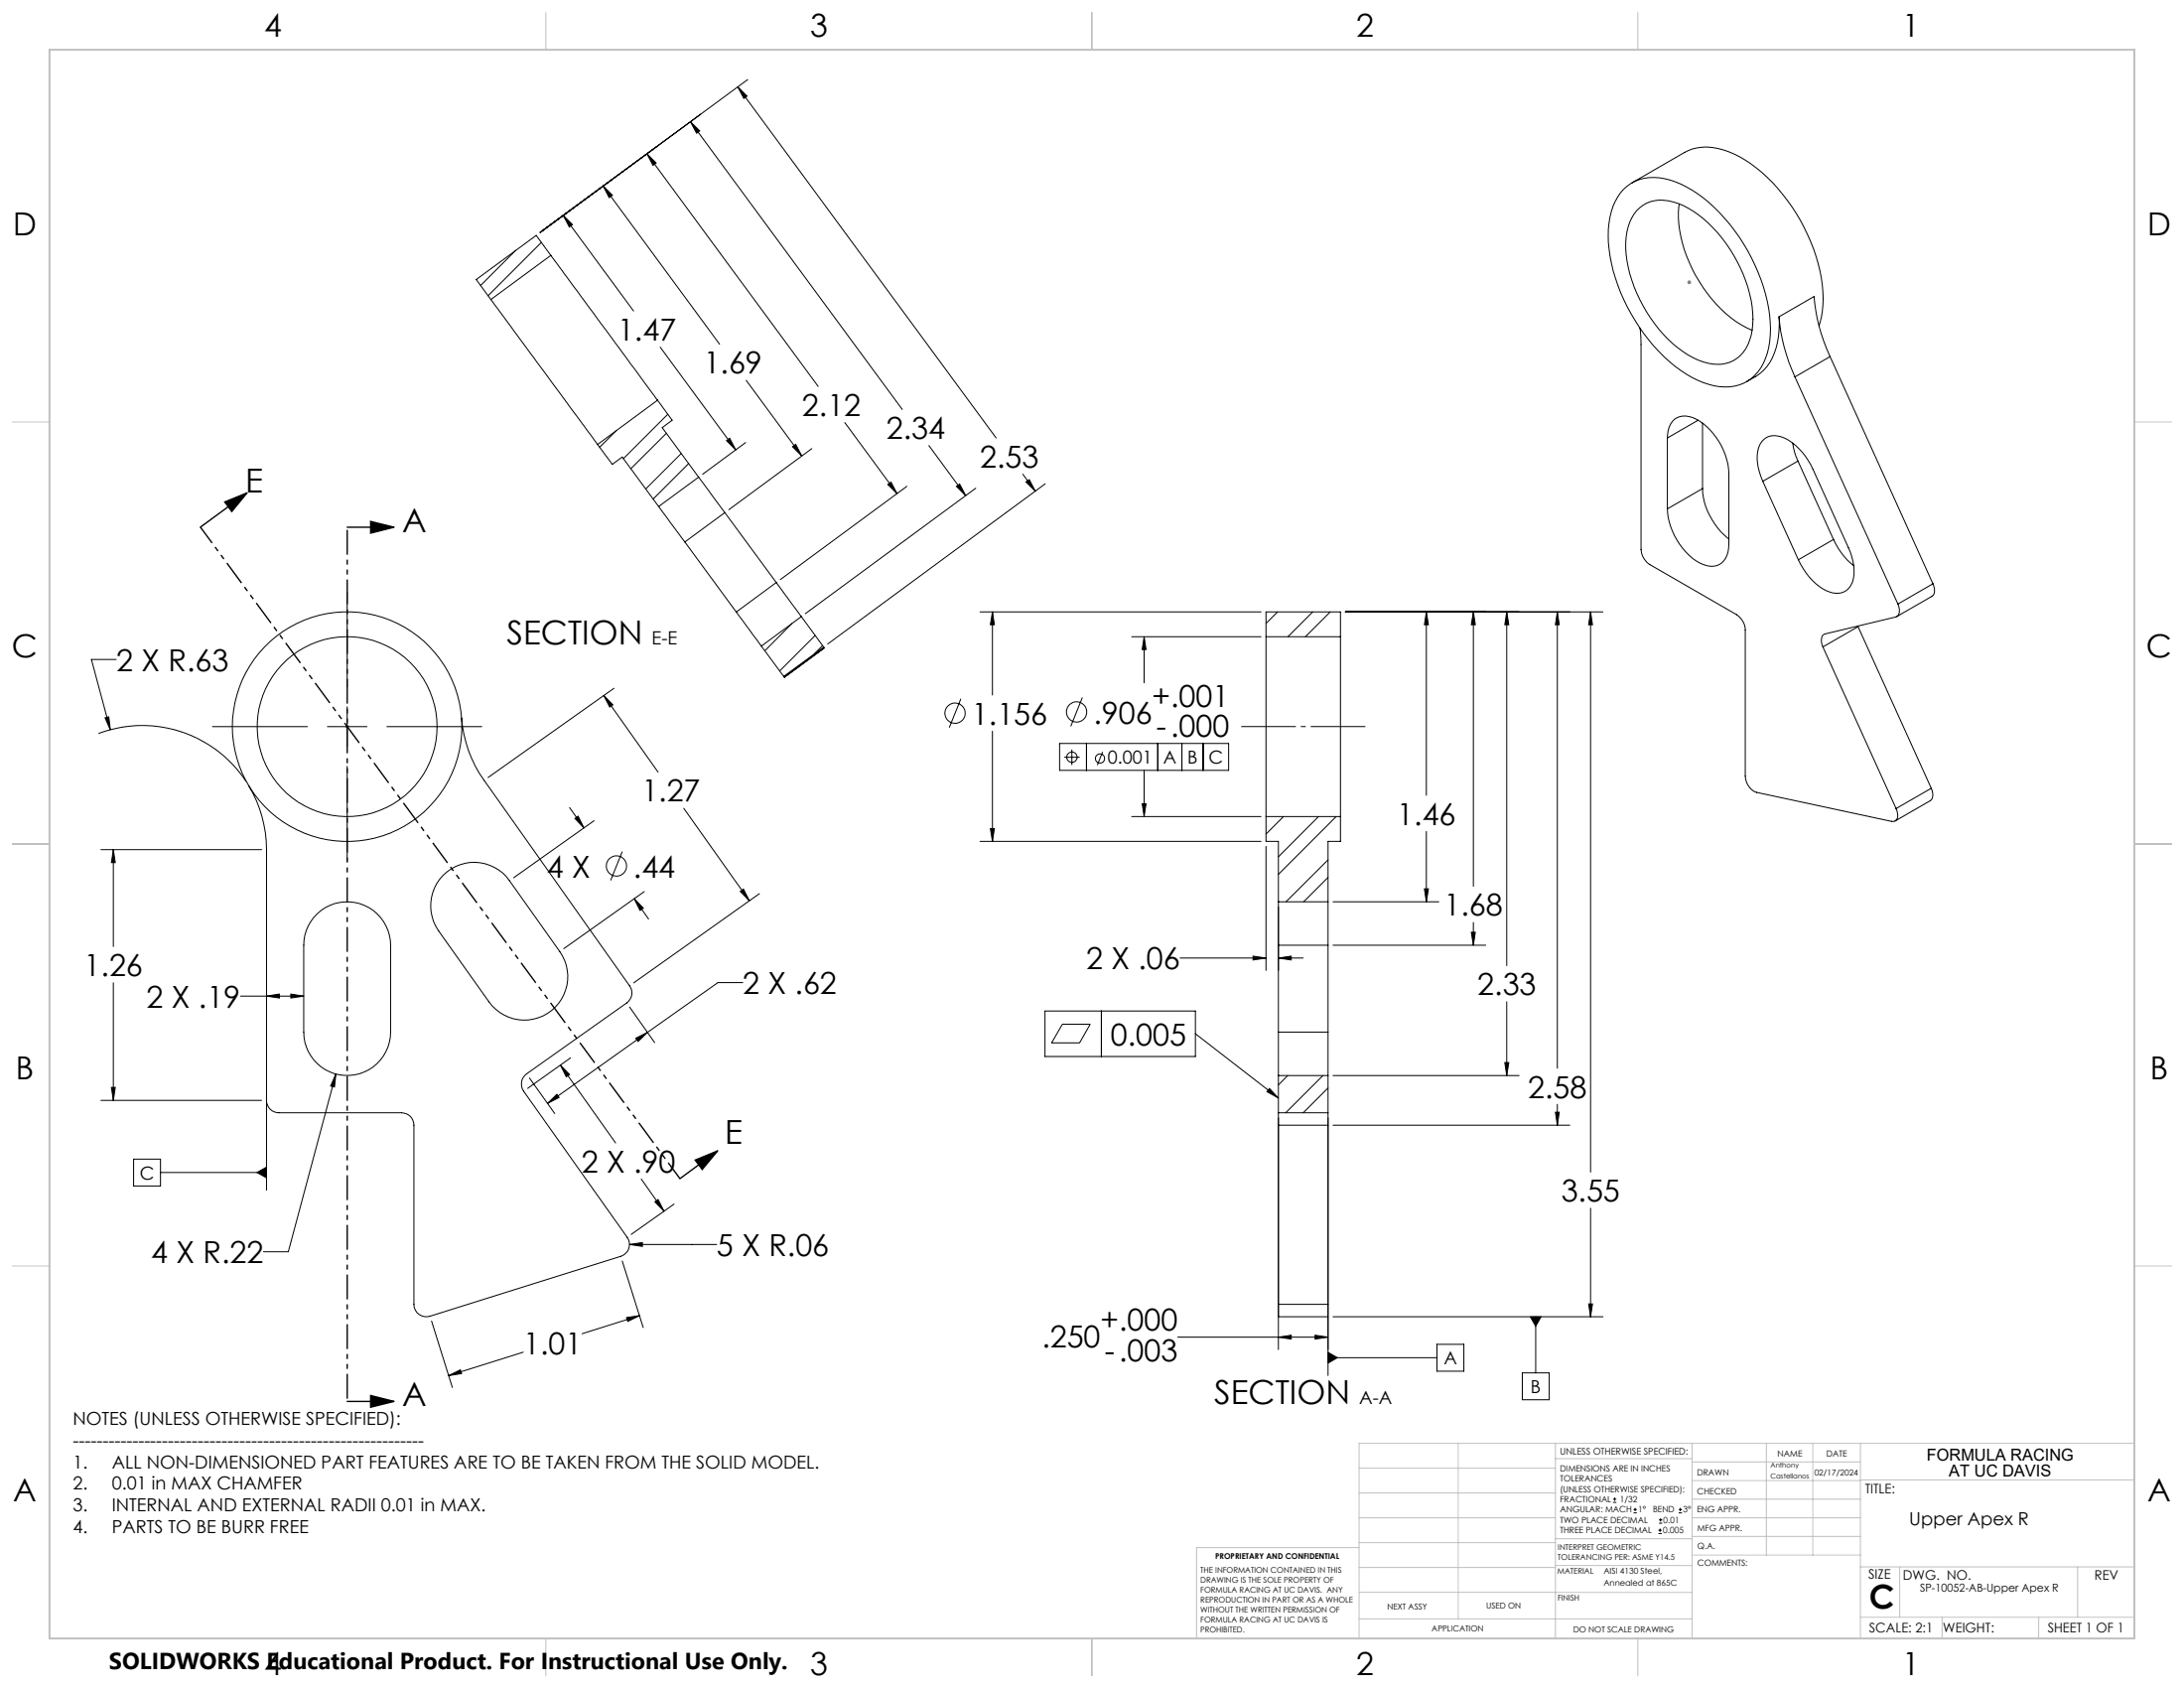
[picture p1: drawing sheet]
<svg xmlns="http://www.w3.org/2000/svg" width="559mm" height="432mm" viewBox="0 0 559 432" stroke-linecap="round" stroke-linejoin="round" font-family="sans-serif">
<g fill="none" stroke="#000" stroke-width=".25">
<path d="M165.5 39.3l2.4 2.4-.8 .6zM165.5 39.3l43.8 59.5M176.7 31.2l2.3 2.3-.8 .6zM176.7 31.2l54.2 73.5M188.8 22.2l2.3 2.4-.8 .6zM188.8 22.2l66.1 89.8M191.3 20.4l-53.1 39M144.1 55.1l2.4 2.4-.8 .6zM144.1 55.1l18 24.5M154.3 47.6l2.4 2.4-.8 .6zM154.3 47.6l29.8 40.5M415.4 48.4a11.4 11.4 0 0 1 11.8-2.4 33.7 33.7 0 0 1 16.6 13 44.8 44.8 0 0 1 9.2 25.2 15.8 15.8 0 0 1-4.9 12.6 12.2 12.2 0 0 1-12.2 1.1 37.4 37.4 0 0 1-17.5-15.9 42.3 42.3 0 0 1-6.9-23.4 15.6 15.6 0 0 1 3.9-10.2z"/>
<path d="M417.5 46.8l13.5-7.8a12.8 12.8 0 0 1 11.1-.3 36.8 36.8 0 0 1 16.4 14.2 42.6 42.6 0 0 1 7.9 25.2l-.4 3-.6 2.3M418.8 53.9a9.2 9.2 0 0 1 10.5-1.9 30.9 30.9 0 0 1 15.2 15 28.3 28.3 0 0 1 3.6 18.8 8.9 8.9 0 0 1-12.3 6.8 28.7 28.7 0 0 1-14.5-12.8 31.9 31.9 0 0 1-5.2-19.2 12 12 0 0 1 2.7-6.7zM429.6 52.1a30.7 30.7 0 0 0 5.2 19.9 29.4 29.4 0 0 0 13.5 12.5M125.6 76.6l27.3 37.1M131.9 64.1l-8.9 8.9M138.5 62l-13.6 13.6M140.9 65.3l27.3 37.1M140.9 65.3l-3.7-5.1-15.4 11.3 3.8 5.1M140.9 65.3l-15.3 11.3M168.9 88.8l19.3 26.3M190.9 97.3l14.2 19.3M419.6 84l.3 4.2v52.3a4.9 4.9 0 0 0 2.2 3.9l22.2 12.8a4.9 4.9 0 0 1 2.2 3.9v37.4a4.6 4.6 0 0 0 3 4.2l34.5 7.4a1.42 1.42 0 0 0 1.5-1.9l-.4-1.4"/>
<path d="M455.2 81a19.1 19.1 0 0 1-3.1 12.8l-.8 .9a15.7 15.7 0 0 1-4.4 2.9M455.2 81a45.1 45.1 0 0 0 4 15.4M455.2 81l8.9-5.2a44.1 44.1 0 0 0 4.1 15.4M459.2 96.4l26.4 58.1M468.2 91.2l-9 5.2M468.2 91.2l26.4 58.1M152.9 113.7l3.8 5.1 2.5-1.9 9.3 12.7M157.7 110.1l-4.3 4.3M168.2 102.4l3.8 5.1-2.6 1.9 9.4 12.7M168.2 102.4l-15.3 11.3M170.5 110.8l-9.1 9.1M170.9 106l-11.4 11.3"/>
<path d="M174.3 116l-9.1 9.1M176.2 118.6l-9.1 9.1M185.9 112.7l.8-.6 1.5 3zM190.8 113.2l-11 8.1M202.8 114.3l.8-.6 1.5 2.9zM207.7 114.8l-21.2 15.6M216.1 108.1l13.4 18.2M237.7 114l9.4 12.8M426.6 112a5 5 0 0 1 4-5.6 9.4 9.4 0 0 1 7 3.6 17.5 17.5 0 0 1 4.7 11.1v18.1a5 5 0 0 1-3.9 5.7 9.4 9.4 0 0 1-7-3.6 17.7 17.7 0 0 1-4.8-11.1M426.6 112v18.2M434.5 107.5l-7.9 4.5M435.6 108.2v16.8"/>
<path d="M458.7 113.3a14.7 14.7 0 0 0 1.3 4.6M460 117.9l-9 5.2M460 117.9l9.1 20.1M168.5 129.6l6.7 9M175.2 138.6l13.2 18M178.8 122.1l6.7 9M178.8 122.1l-10.3 7.5M185.5 131.1l13.1 17.9M185.5 131.1l-10.3 7.5M227.2 123.9l.8-.6 1.5 3zM232.1 124.4l-32.5 23.9M244.7 124.4l.8-.6 1.6 3z"/>
<path d="M249.7 124.9l-43.6 32.1M261.7 121.3l3.2 4.4M262.5 123.3l.8-.6 1.6 3zM267.4 123.8l-55.6 40.9M435.6 125a17.6 17.6 0 0 0 6.7 12.9M435.6 125l-9 5.2M451 123.1a11.8 11.8 0 0 1-.7-9.4 4.2 4.2 0 0 1 5.5-1.9 15.6 15.6 0 0 1 8.1 8.3l9 20a11.7 11.7 0 0 1 .8 9.4 4.2 4.2 0 0 1-5.5 1.9 15.3 15.3 0 0 1-8.1-8.2M451 123.1l9.1 20.1M469.1 138l2 3.3a14 14 0 0 0 3.2 3.4M469.1 138l-9 5.2M88.8 151.4v24.3M188.4 156.6l6.4 8.7"/>
<path d="M198.6 149l6.4 8.7M198.6 149l-10.2 7.6M202.6 159.5l-6.9 7M205 157.7l-10.2 7.6M205 157.7l5.7 7.8M250.8 156.5h71.9M253.9 156.5l.5 3.3h-1zM253.9 156.5v21.3M326.9 156.5l-3 3M335.9 156.5l-6.4 6.4M340.4 156.5l-6.4 6.4M344.2 156.5h65.9"/>
<path d="M364.9 156.5l.6 3.3h-1zM364.9 156.5v46.9M377 156.5l.5 3.3h-1.1zM377 156.5v70.2M385.5 156.5l.5 3.3h-1zM385.5 156.5v90.5M398.5 156.5l.5 3.3h-1zM398.5 156.5v116.8M407 156.5l.5 3.3h-1zM407 156.5v143.3M485.6 154.5l.4 1.7a1.52 1.52 0 0 1-1 1.6l-18.1 4.4a2.32 2.32 0 0 0-.5 3.3M494.6 149.3a2.44 2.44 0 0 1-.3 3.2l-8.9 5.2"/>
<path d="M494.6 149.3l-9 5.2M29.7 168.7h-6.3l4.8 18M154.5 177.9l13.9 19.6M154.5 177.9l2.3 2.4-.8 .6zM157.1 176.1l-32.2 22.8M194.8 165.3l5.7 7.7M208.6 162.6l-9.1 9M210.5 165.1l-2.2 2.2M210.7 165.5l.2 .2-10.2 7.5-.2-.2M210.7 165.5l-10.2 7.5M245.9 178.8l-3 7.3M276.9 178.4l-2.9 7.4"/>
<path d="M289.6 162.9h33.1M292.7 162.9l.5 3.3h-1zM292.7 162.9v11.8M323.9 162.9v46M323.9 162.9v-6.4h19.1v6.4M323.9 162.9h19.1M343 162.9v46M466.4 165.5l18.7 41.3M475.3 160.2l.1 .1M475.4 160.3l-9 5.2M475.4 160.3l18.7 41.3M25.2 187.6a31.8 31.8 0 0 1 37.8 12.3"/>
<path d="M26.9 183.6l.9-.2 .4 3.3zM54.4 185.9h24.3M83.7 185.9h10.2M88.8 180.8v10.2M88.8 196v24.3M99 185.9h24.3M118.1 183.7a31.1 31.1 0 0 0 5.8 15.9l37.2 52.6a3.1 3.1 0 0 1-.8 4.4l-25.6 18.1a3.2 3.2 0 0 0-.7 4.5l26.5 37.3a3.2 3.2 0 0 1-1.7 4.9l-48.8 15.3a3.2 3.2 0 0 1-4.1-3v-45.9a3.1 3.1 0 0 0-3.2-3.1h-31.3a3.1 3.1 0 0 1-3.2-3.2M253.9 187v28.2M271.1 190.2h43.3v6.9h-43.3zM272.3 193.7h4M274.2 191.7v4M278 190.2v6.9"/>
<path d="M282.1 192.3l-1.3 3.4M292.7 197.1v11.8M296.2 190.2v6.9M302.4 190.2v6.9M307.8 190.2v6.9M25.8 217.3h41.1M29 217.3v24.8M29 217.3l.5 3.4h-1zM63.6 201a31.8 31.8 0 0 1 4.6 16.3v87.2M145.7 206.6l3.7 5.2M147.1 209.4l.8-.6 1.5 3zM152 209.9l-20.6 14.6"/>
<path d="M159.2 217.8l-3 7.4M174.9 206.8l16.8 23.6M250.8 215.2h71.9M253.4 211.9h1l-.5 3.3zM289.6 208.9h33.1M292.2 205.6h1l-.5 3.3zM323.9 208.9v6.3h3.2v15.5M323.9 216.5v31.7M323.9 208.9h19.1M328.4 208.9l-4.5 4.5M337.4 208.9l-10.3 10.3M339.8 220l-10.8 10.7"/>
<path d="M341.9 208.9l-14.8 14.8M343 208.9v6.3h-3.2v15.5M364.9 212.7v18M494.1 201.6a2.56 2.56 0 0 1-.2 3.2l-9 5.2M494.1 201.6l-9 5.2M81.2 233.7a11.1 11.1 0 0 1 12-2.1 11.1 11.1 0 0 1 6.7 10.2v22.2a11.1 11.1 0 0 1-11.1 11.1 11.1 11.1 0 0 1-11.1-11.1v-22.2a11 11 0 0 1 3.5-8.1zM113.4 223.9a11.1 11.1 0 0 1 17 1.4l12.8 18.1a11.1 11.1 0 0 1-2.6 15.5 11.1 11.1 0 0 1-15.5-2.6l-12.9-18.2a11.2 11.2 0 0 1 1.2-14.2zM162.3 229.9l2.3 2.4-.8 .6zM162.3 229.9l3.6 5.2M164.9 228.1l-20.6 14.6M189.4 228l.8-.6 1.5 3zM194.3 228.6l-32.2 22.8"/>
<path d="M327.1 230.7v11.1h12.7M327.1 230.7h12.7M327.1 232v32M339.8 224.4l-6.2 6.3M339.8 230.7v11.1M341.1 230.7h27M364.5 227.4h1l-.6 3.3zM376.4 238.5h1.1l-.5 3.3zM377 236v5.8M29 251.4v30.1M61.5 254.8h16.2M68.2 254.8l3.3-.5v1z"/>
<path d="M74.4 254.3l3.3 .5-3.3 .5zM161.1 257.6l6.4 9.1M190 251.4h-6.3l-18 12.7M267.4 258.6h38.5v11.7h-38.5zM281.8 258.6v11.7M301.9 245.1h22M320.6 244.6l3.3 .5-3.3 .5zM327.1 245.1l3.3-.5v1zM327.1 245.1h6.3M339.8 241.8v22.2M341.1 241.8h39.1M385.5 256.3v18.8"/>
<path d="M28.5 278.2h1l-.5 3.3zM85.9 274.7l-.3 3.4-1-.3zM85.9 274.7l-12.1 45.5h-6.4M135.5 275.8l6.4 9M143.4 272.5l2.3 2.4-.8 .5zM143.4 272.5l14.1 19.9M146 270.6l-11 7.8M162.7 265.6l3-1.5-2.4 2.3zM165.7 264.1l-25.6 18.2M271.8 262h7.1l-2.7 4.8h-7.1zM305.9 264.4l21.2 16.5M324.8 278.4l2.3 2.5-2.9-1.6z"/>
<path d="M327.1 264v11.1M327.1 275.1v9.6M327.1 264h12.7M327.1 275.1h12.7M329.5 275.1l-2.4 2.4M338.5 275.1l-9.5 9.6M339.8 278.3l-6.4 6.4M339.8 264v11.1M339.8 275.1v9.6M341.1 275.1h47.6M385 271.8h1l-.5 3.3zM25.8 281.5h41.1"/>
<path d="M34.2 296.5h6.9v6.9h-6.9zM41.1 299.9h27.1M65.8 299.9l2.4-1.3v2.7zM140.1 282.3l2.4-2.4 .6 .8zM327.1 284.7v3.1h12.7v-3.1M327.1 284.7h12.7M327.1 285.9v59.3M339.8 285.9v66M341.1 287.8h60.5M398 284.5h1l-.5 3.3zM398.5 282.5v5.3M161.1 318.3l3.3-.4v.9z"/>
<path d="M161.1 318.3h22.3M164.1 301.6l5.8 8.2M167.6 307.4l.8-.6 1.5 3zM172.5 308l-11 7.8M407 309.1v27.7M110.4 337.9l5.3 17M159.2 322.6l5.4 17M160.3 337l3.3-.5-3 1.5zM163.6 336.5l-14.7 4.7M327.1 333.7h12.7v3.1h-12.7zM341.1 336.8h69M391.5 336.8h2.8l-1.4 2.5z"/>
<path d="M392.9 336.8v14.4M406.5 333.6h1l-.5 3.2zM114.8 351.9l3-1.5 .3 1zM133.9 345.9l-19.1 6M301.3 342.1h38.5M327.1 342.1l3.3-.5v.9zM336.5 341.6l3.3 .5-3.3 .4zM339.8 347.3h27.9M339.8 345.9l2.4 1.4-2.4 1.4zM367.7 343.9h6.8v6.9h-6.8zM389.5 351.2h6.9v6.9h-6.9zM412.7 384.3h.9"/>
<path d="M412.7 383.5h.9M413.1 383.1v.8M418 387h.8M418 386.2h.8M418.4 385.7v.9M424.3 392.3h.9M424.3 391.4h.9M424.5 389.6h.8M424.5 388.8h.8M424.7 391v.9M424.9 388.4v.8M429.5 387h.9"/>
<path d="M429.5 386.2h.9M429.9 385.7v.9"/>
<circle cx="88.8" cy="185.9" r="29.4"/>
<circle cx="88.8" cy="185.9" r="23"/>
<circle cx="244.4" cy="182.4" r="2.59"/>
<circle cx="274.3" cy="193.7" r="1.32"/>
<circle cx="275.5" cy="182.1" r="2.59"/>
<circle cx="281.5" cy="194" r="1.19"/>
<circle cx="157.7" cy="221.5" r="2.58"/>
</g>
<path d="M57.5 128.4l5.7-2.3-3.9 4.7zM63.2 126.1l-11.9 8.8M88.8 134.9h12M94.8 133.4l6 1.5-6 1.5zM177.9 296.8l5.7-2.4-3.9 4.8zM183.6 294.4l-9.6 7.1M88.8 358.5h12M94.8 357l6 1.5-6 1.5z" fill="none" stroke="#000" stroke-width=".35"/>
<path d="M431.7 72.2h1.1M431.9 71.9l.7 .7M432.2 71.7v1M432.6 71.9l-.7 .7M88.3 185.9h1M88.5 185.5l.7 .7M88.8 185.4v1M89.2 185.5l-.7 .7" fill="none" stroke="#808080" stroke-width=".25"/>
<path d="M317.6 185.9h31.7" fill="none" stroke="#000" stroke-width=".25" stroke-dasharray="15.2 1.3 1.3 1.3" stroke-dashoffset="1.3" stroke-linecap="butt"/>
<path d="M88.8 134.9v223.6" fill="none" stroke="#000" stroke-width=".35" stroke-dasharray="6.3 1.3 1.3 1.3 1.3 1.3" stroke-dashoffset="-.7" stroke-linecap="butt"/>
<path d="M51.3 134.9l122.7 166.6" fill="none" stroke="#000" stroke-width=".35" stroke-dasharray="6.3 1.3 1.3 1.3 1.3 1.3" stroke-dashoffset="1.3" stroke-linecap="butt"/>
<g fill="none" stroke="#c0c0c0" stroke-width=".25">
<path d="M139.7 3.2v9.5M279.4 3.2v9.5M419.1 3.2v9.5M3.1 107.9h9.6M546.1 107.9h9.5M3.1 215.9h9.6M546.1 215.9h9.5M3.1 323.8h9.6M546.1 323.8h9.5M347.7 375.6h50.3M373.1 369.2v44.9M398 369.2v49.9"/>
<path d="M398 373.1h34.9M432.9 369.2v49.9M432.9 378.7h43.1M432.9 374h43.1M451.9 369.2v28.6M463.8 369.2v28.6M476 369.2v49.9M476 378.6h70.1M546.1 369.2h-198.4v49.9M347.7 394.6h50.3M347.7 388.3h50.3M347.7 381.9h50.3"/>
<path d="M347.7 395.9h-41.6v23.2M398 393.6h35M432.9 383.5h43.1M432.9 388.3h43.1M432.9 393h43.1M433 397.8h43M139.7 419.1v9.6M279.4 419.1v9.6M347.7 414.1h85.2M347.7 401h50.3M347.7 407.3h50.3M398 407.4h34.9"/>
<path d="M398 400.5h35M419.1 419.1v9.6M476 413.7h70.1M476 400.8h70.1M486.1 400.8v12.9M496.9 413.7v5.4M521.6 413.7v5.4M531.6 400.8v12.9"/>
</g>
<path d="M12.7 12.7h533.4v406.4h-533.4z" fill="none" stroke="#c0c0c0" stroke-width=".5"/>
<g fill="#000">
<path d="M324.8 278.4l2.3 2.5-2.9-1.6zM65.8 299.9l2.4-1.3v2.7z"/>
<path d="M57.5 128.4l5.7-2.3-3.9 4.7zM177.9 296.8l5.7-2.4-3.9 4.8z"/>
<path d="M94.8 133.4l6 1.5-6 1.5zM94.8 357l6 1.5-6 1.5z"/>
<path d="M29 217.3l.5 3.4h-1zM28.5 278.2h1l-.5 3.3zM189.4 228l.8-.6 1.5 3zM154.5 177.9l2.3 2.4-.8 .6zM114.8 351.9l3-1.5 .3 1zM160.3 337l3.3-.5-3 1.5zM167.6 307.4l.8-.6 1.5 3zM143.4 272.5l2.3 2.4-.8 .5zM161.1 318.3l3.3 .5v-.9zM162.3 229.9l2.3 2.4-.8 .6zM147.1 209.4l.8-.6 1.5 3zM140.1 282.3l2.4-2.4 .6 .8zM162.7 265.6l3-1.5-2.4 2.3zM26.9 183.6l1.3 3.1-.4-3.3zM68.2 254.8l3.3-.5v1zM74.4 254.3l3.3 .5-3.3 .5zM85.9 274.7l-1.3 3.1 1 .3zM154.3 47.6l2.4 2.4-.8 .6zM202.8 114.3l.8-.6 1.5 2.9zM165.5 39.3l2.4 2.4-.8 .6zM227.2 123.9l.8-.6 1.5 3zM144.1 55.1l2.4 2.4-.8 .6zM185.9 112.7l.8-.6 1.5 3zM176.7 31.2l2.3 2.3-.8 .6zM244.7 124.4l.8-.6 1.6 3zM188.8 22.2l2.3 2.4-.8 .6zM262.5 123.3l.8-.6 1.6 3z"/>
<path d="M320.6 244.6l3.3 .5-3.3 .5zM327.1 245.1l3.3-.5v1zM336.5 341.6l3.3 .5-3.3 .4zM327.1 342.1l3.3-.5v.9zM407 156.5l.5 3.3h-1zM406.5 333.6h1l-.5 3.2zM364.5 227.4h1l-.6 3.3zM364.9 156.5l.6 3.3h-1zM385.5 156.5l.5 3.3h-1zM385 271.8h1l-.5 3.3zM398.5 156.5l.5 3.3h-1zM398 284.5h1l-.5 3.3zM377 156.5l.5 3.3h-1.1zM376.4 238.5h1.1l-.5 3.3zM253.9 156.5l.5 3.3h-1zM253.4 211.9h1l-.5 3.3zM292.7 162.9l.5 3.3h-1zM292.2 205.6h1l-.5 3.3z"/>
<path d="M339.8 345.9l2.4 1.4-2.4 1.4zM391.5 336.8h2.8l-1.4 2.5z"/>
</g>
<g font-size="8.5">
<text x="62.8" y="126">E</text>
<text x="102.9" y="136.1">A</text>
<text x="129.7" y="164.9">SECTION</text>
<text x="185.4" y="292.6">E</text>
<text x="102.9" y="359.7">A</text>
<text x="310.7" y="359.2">SECTION</text>
<text x="478.3" y="411.4">C</text>
</g>
<g font-size="8.1">
<text x="67.6" y="9.3">4</text>
<text x="207.3" y="9.3">3</text>
<text x="347" y="9.3">2</text>
<text x="486.7" y="9.3">1</text>
<text x="3.3" y="60.1">D</text>
<text x="549.4" y="60.1">D</text>
<text x="3" y="168">C</text>
<text x="549.1" y="168">C</text>
<text x="4" y="276">B</text>
<text x="550.1" y="276">B</text>
<text x="3.3" y="383.9">A</text>
<text x="549.4" y="383.9">A</text>
<text x="67.6" y="428.4">4</text>
<text x="207.3" y="428.4">3</text>
<text x="347" y="428.4">2</text>
<text x="486.7" y="428.4">1</text>
</g>
<g font-size="7.8">
<text x="158" y="87.1">1.47</text>
<text x="180" y="95.6">1.69</text>
<text x="205.2" y="106.4">2.12</text>
<text x="226.8" y="112.3">2.34</text>
<text x="250.8" y="119.6">2.53</text>
<text x="29.8" y="171.6">2 X R.63</text>
<text x="248.7" y="185.4">1.156</text>
<text x="279.7" y="185">.906</text>
<text x="294.8" y="180.7">+.001</text>
<text x="295.9" y="188.5">-.000</text>
<text x="164.2" y="205.1">1.27</text>
<text x="357.5" y="211">1.46</text>
<text x="139.9" y="224.4">4 X</text>
<text x="162" y="224.4">.44</text>
<text x="369.5" y="234.3">1.68</text>
<text x="21.5" y="249.7">1.26</text>
<text x="277.9" y="248">2 X .06</text>
<text x="37.5" y="257.7">2 X .19</text>
<text x="190" y="254.3">2 X .62</text>
<text x="378" y="254.6">2.33</text>
<text x="284.2" y="267.4">0.005</text>
<text x="391" y="280.8">2.58</text>
<text x="148.8" y="299.9">2 X .90</text>
<text x="399.5" y="307.4">3.55</text>
<text x="38.7" y="323.1">4 X R.22</text>
<text x="183.4" y="321.3">5 X R.06</text>
<text x="281.6" y="340.4">+.000</text>
<text x="133.9" y="346.4">1.01</text>
<text x="266.5" y="344.7">.250</text>
<text x="282.6" y="348.1">-.003</text>
</g>
<text font-size="5.9" x="27.9" y="427">SOLIDWORKS Educational Product. For Instructional Use Only.</text>
<g font-size="4.7">
<text x="166.8" y="164.9">E-E</text>
<text x="347.8" y="359.2">A-A</text>
</g>
<g font-size="4.6">
<text x="283.4" y="195.4">0.001</text>
<text x="297.6" y="195.4">A</text>
<text x="303.8" y="195.4">B</text>
<text x="309.2" y="195.4">C</text>
<text x="35.8" y="301.7">C</text>
<text x="369.4" y="349">A</text>
<text x="391.6" y="356.3">B</text>
<text x="18.6" y="364.4">NOTES (UNLESS OTHERWISE SPECIFIED):</text>
<text x="18.6" y="370">-----------------------------------------------------------</text>
<text x="18.6" y="375.5">1.</text>
<text x="28.7" y="375.5">ALL NON-DIMENSIONED PART FEATURES ARE TO BE TAKEN FROM THE SOLID MODEL.</text>
<text x="18.6" y="381.1">2.</text>
<text x="28.7" y="381.1">0.01 in MAX CHAMFER</text>
<text x="18.6" y="386.7">3.</text>
<text x="28.7" y="386.7">INTERNAL AND EXTERNAL RADII 0.01 in MAX.</text>
<text x="18.6" y="392.3">4.</text>
<text x="28.7" y="392.3">PARTS TO BE BURR FREE</text>
<text x="488.5" y="390.2">Upper Apex R</text>
</g>
<g font-size="4.2">
<text x="493" y="373.5">FORMULA RACING</text>
<text x="498.7" y="377.8">AT UC DAVIS</text>
</g>
<g font-size="3.4">
<text x="477.2" y="381.9">TITLE:</text>
<text x="478.1" y="404">SIZE</text>
<text x="486.9" y="404">DWG. NO.</text>
<text x="535.9" y="404.1">REV</text>
<text x="478.2" y="417.6">SCALE: 2:1</text>
<text x="497.1" y="417.7">WEIGHT:</text>
<text x="523.9" y="417.6">SHEET 1 OF 1</text>
</g>
<text font-size="2.8" x="491.3" y="407.2">SP-10052-AB-Upper Apex R</text>
<text font-size="2.4" x="399.2" y="372.1">UNLESS OTHERWISE SPECIFIED:</text>
<g font-size="2.2">
<text x="399.2" y="376.4">DIMENSIONS ARE IN INCHES</text>
<text x="434.2" y="377.3">DRAWN</text>
<text x="454.8" y="372.5">NAME</text>
<text x="467.3" y="372.6">DATE</text>
<text x="399.2" y="379">TOLERANCES</text>
<text x="399.2" y="381.7">(UNLESS OTHERWISE SPECIFIED):</text>
<text x="434.3" y="382.2">CHECKED</text>
<text x="399.2" y="389.6">TWO PLACE DECIMAL</text>
<text x="399.2" y="384.3">FRACTIONAL</text>
<text x="399.2" y="387">ANGULAR: MACH</text>
<text x="414.5" y="384.3">1/32</text>
<text x="419.1" y="387">1°</text>
<text x="422.9" y="387">BEND</text>
<text x="425.6" y="389.6">0.01</text>
<text x="430.6" y="387">3°</text>
<text x="434.2" y="386.9">ENG APPR.</text>
<text x="399.2" y="392.3">THREE PLACE DECIMAL</text>
<text x="425.5" y="392.3">0.005</text>
<text x="434.3" y="391.6">MFG APPR.</text>
<text x="434.3" y="396.3">Q.A.</text>
<text x="434.3" y="400.5">COMMENTS:</text>
</g>
<g font-size="2.1">
<text x="464.2" y="377.4">02/17/2024</text>
<text x="410.3" y="402.6">AISI 4130 Steel,</text>
<text x="410.3" y="405.7">Annealed at 865C</text>
<text x="354.9" y="411.6">NEXT ASSY</text>
<text x="380.3" y="411.6">USED ON</text>
<text x="366.3" y="417.4">APPLICATION</text>
<text x="402.5" y="417.5">DO NOT SCALE DRAWING</text>
</g>
<g font-size="2">
<text x="310.9" y="398.8">PROPRIETARY AND CONFIDENTIAL</text>
<text x="398.6" y="396.5">INTERPRET GEOMETRIC</text>
<text x="398.6" y="399">TOLERANCING PER: ASME Y14.5</text>
<text x="307.2" y="402.4">THE INFORMATION CONTAINED IN THIS</text>
<text x="307.2" y="404.9">DRAWING IS THE SOLE PROPERTY OF</text>
<text x="307.2" y="407.5">FORMULA RACING AT UC DAVIS. ANY</text>
<text x="398.5" y="402.6">MATERIAL</text>
<text x="307.2" y="410">REPRODUCTION IN PART OR AS A WHOLE</text>
<text x="307.2" y="412.5">WITHOUT THE WRITTEN PERMISSION OF</text>
<text x="398.5" y="409.4">FINISH</text>
<text x="307.2" y="415">FORMULA RACING AT UC DAVIS IS</text>
<text x="307.2" y="417.6">PROHIBITED.</text>
</g>
<g font-size="1.8">
<text x="453" y="375.5">Anthony</text>
<text x="453" y="378.3">Castellanos</text>
</g>
</svg>
